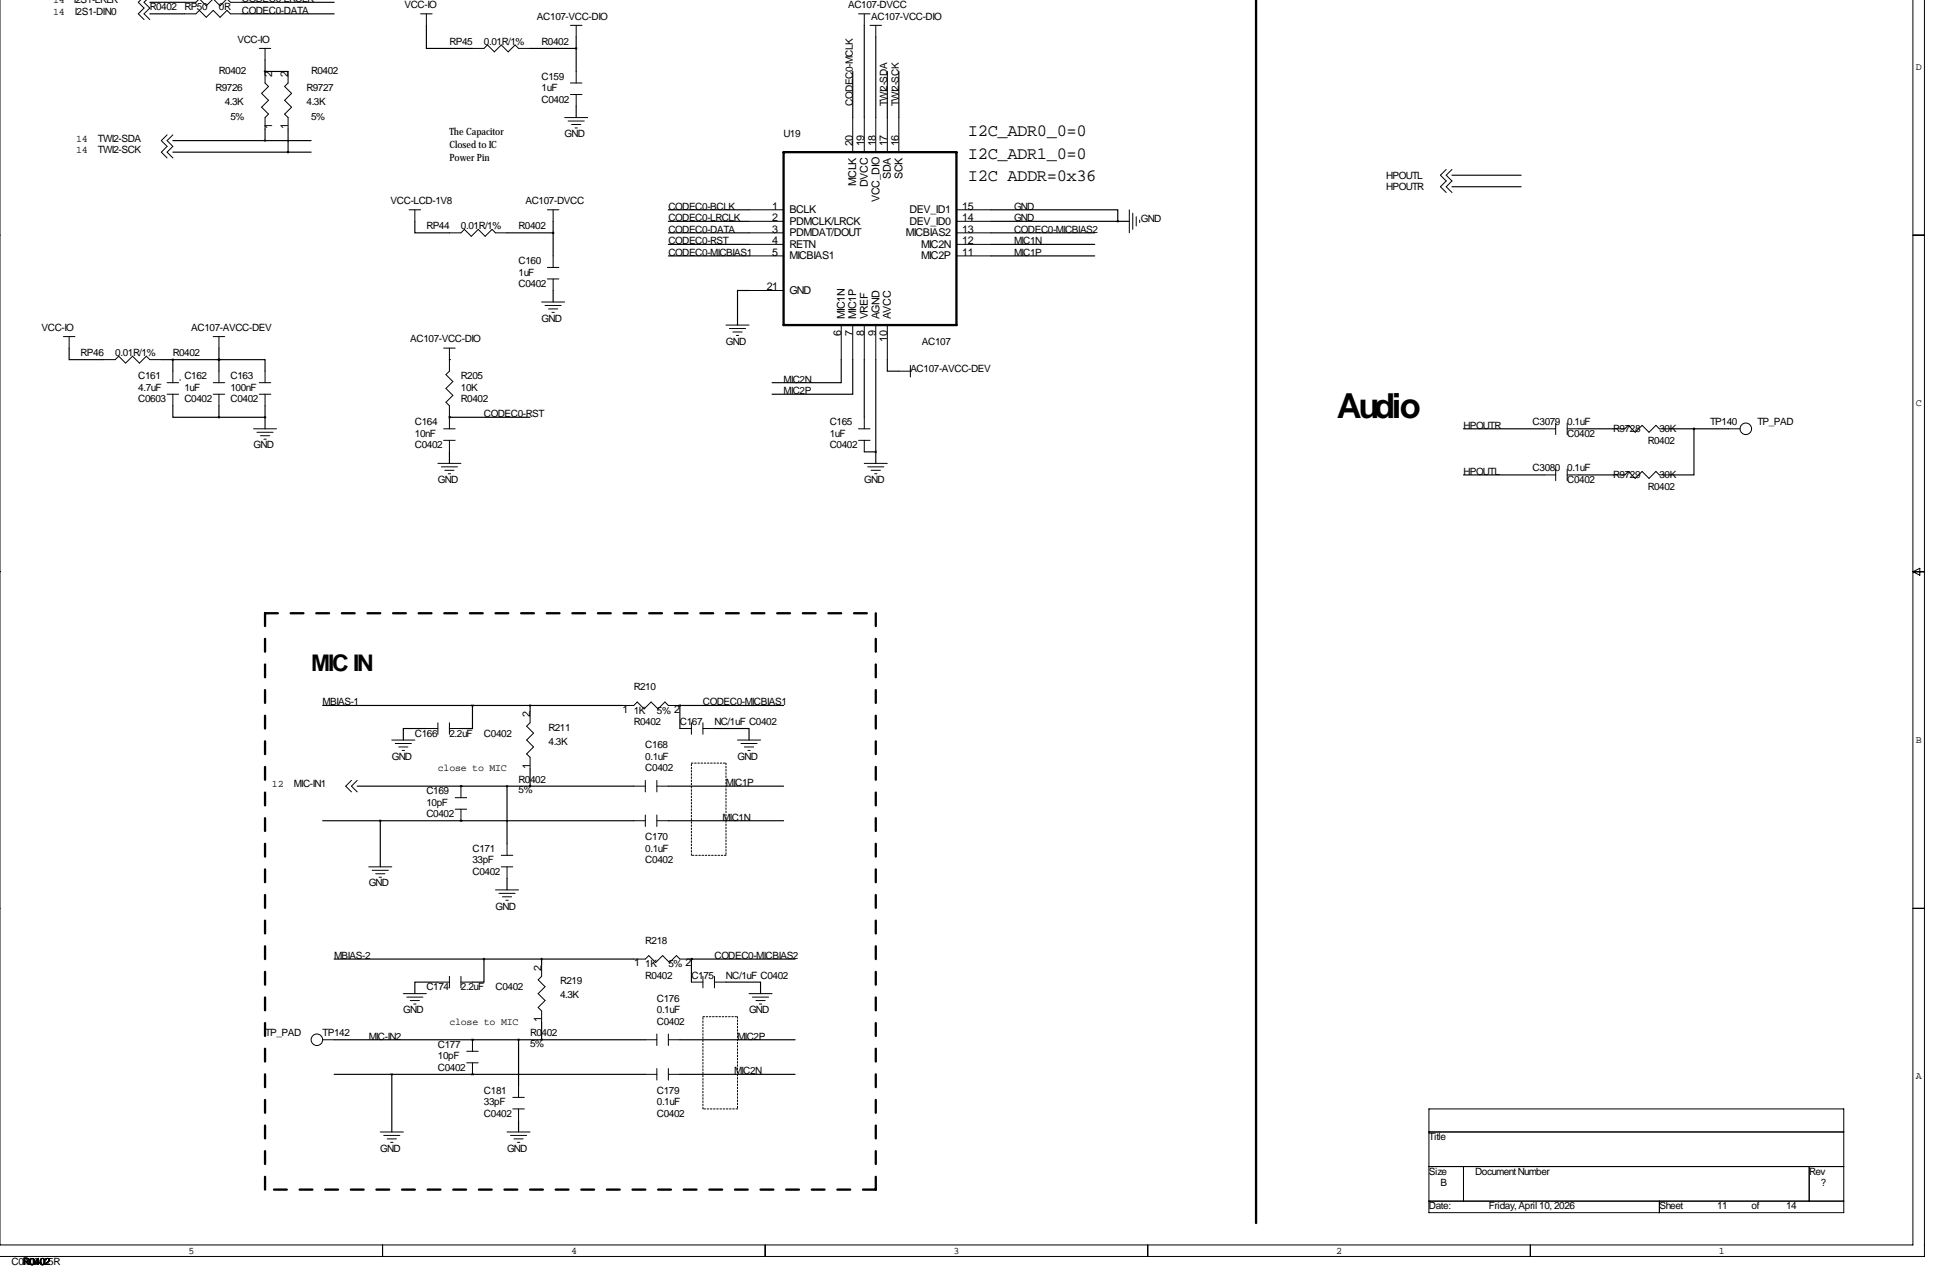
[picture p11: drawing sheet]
<svg xmlns="http://www.w3.org/2000/svg" width="432mm" height="279mm" viewBox="0 0 432 279" stroke-linecap="round" stroke-linejoin="round" font-family="sans-serif">
<path d="M152.4 168.1h7.6M160 168.1v20.4M152.4 188.5v-20.4M160 188.5h-7.6M154.9 224h7.7M162.6 224v20.3M154.9 244.3v-20.3M162.6 244.3h-7.7" fill="none" stroke="#000" stroke-width=".22" stroke-dasharray=".4 .4"/>
<path d="M58.4 135.1h134.6M193 135.1v127M58.4 262.1v-127M193 262.1h-134.6" fill="none" stroke="#000" stroke-width=".51" stroke-dasharray="2.8 2.8"/>
<path d="M276.9 -.1v269.6M172.7 33.5h38.1v38.1h-38.1z" fill="none" stroke="#000" stroke-width=".51"/>
<g fill="none" stroke="#000" stroke-width=".22">
<path d="M0 -.1v274.4h421.6v-274.4M31 -.1l-.5 .6 1.2 1.3-1.2 1.2 1.2 1.3M32.3 -.1l-.6 .6 1.3 1.3-1.3 1.2 1.3 1.3M43.7 -.1l-.5 .6h-2.6M46.8 -.1l-1.3 1.4-1.4-1.3M49.8 -.1l-1.3 1.4-1.3-1.3M50.2 0l.6 .5h2.5M424.2 -.1v277h-424.3M40.6 3h2.6l.7-.7 1.6 1.5 1.5-1.5 1.5 1.5 1.5-1.5 .8 .7h2.5M57.1 10.7h2.6M58.4 10.7v2.5M58.4 15.7v2.6l.8 .8-1.5 1.5 1.5 1.5-1.5 1.5 1.5 1.5-.8 .8v2.5"/>
<path d="M63.5 15.7v2.6l-.8 .8 1.6 1.5-1.6 1.5 1.6 1.5-1.6 1.5 .8 .8v2.5M92.7 3h2.5M94 3v2.6M104.1 10.7h2.6l.7-.8 1.6 1.5 1.5-1.5 1.5 1.5 1.5-1.5 .8 .8h2.5M125.7 18.3h2.6M125.7 5.6h2.6M127 5.6v2.5M127 15.7v2.6M189.2 3h2.6M190.5 3v2.6M191.8 5.6h2.5M193 5.6v2.5"/>
<path d="M36.8 29.7l-1.2 1.3 1.2 1.3-1.2 1.2 1.2 1.3M38.1 29.7l-1.3 1.3 1.3 1.3-1.3 1.2 1.3 1.3M124.5 25.9h5M125.2 26.7h3.6M125.7 20.8h2.6M126 27.4h2M126.7 28.2h.6M127 20.8v2.6M188 25.9v7.6M190.5 25.9v7.6M193 25.9v7.6M195.6 25.9v7.6"/>
<path d="M198.1 25.9v7.6M318.8 37.3l-1.3 1.3 1.3 1.3-1.3 1.2 1.3 1.3M320 37.3l-1.2 1.3 1.2 1.3-1.2 1.2 1.2 1.3M-.1 51.8h.1M90.2 46.2h2.5M91.4 46.2v2.6M99.1 51.3h2.5l.8-.8 1.5 1.6 1.5-1.6 1.5 1.6 1.6-1.6 .7 .8h2.6M120.6 46.2h2.6M120.6 58.9h2.6M121.9 46.2v2.6M121.9 56.4v2.5M165.1 46.2h7.6"/>
<path d="M165.1 48.8h7.6M165.1 51.3h7.6M165.1 53.8h7.6M165.1 56.4h7.6M210.8 46.2h7.6M210.8 48.8h7.6M210.8 51.3h7.6M210.8 53.8h7.6M210.8 56.4h7.6M248.9 46.2v5.1M249.7 47v3.5M250.4 47.8v2"/>
<path d="M251.2 48.5v.5M421.6 51.8h2.6M14 74.2h2.5M15.2 74.2v2.5M22.9 79.2h2.5l.8-.7 1.5 1.5 1.5-1.5 1.5 1.5 1.6-1.5 .7 .7h2.6M47 74.2h2.5M48.3 74.2v2.5M97.8 76.7h2.5M99.1 76.7v5.1l-.8 .7 1.5 1.6-1.5 1.5 1.5 1.5-1.5 1.5 .8 .8v5.1M119.4 66.5h5.1M120.1 67.3h3.6M120.6 61.5h2.6"/>
<path d="M120.9 68.1h2M121.7 68.8h.5M121.9 61.5v2.5M160 71.6h5.1M160.8 72.4h3.5M161.5 73.2h2.1M162.3 73.9h.5M165.1 64h7.6M185.4 71.6v7.6M188 71.6v7.6M190.5 71.6v7.6M193 71.6v7.6"/>
<path d="M195.6 71.6v7.6M36.8 84.3h2.6M36.8 86.9h2.6M38.1 81.8v2.5M38.1 86.9v2.5M47 84.3h2.5M47 86.9h2.5M48.3 81.8v2.5M48.3 86.9v2.5M55.9 94.5h5.1M56.6 95.2h3.6M57.1 84.3h2.6"/>
<path d="M57.1 86.9h2.6M57.4 96h2M58.2 96.8h.5M58.4 81.8v2.5M58.4 86.9v2.5M97.8 94.5h2.5M97.8 97h2.5M99.1 97v2.6M189.2 94.5h2.6M189.2 97h2.6M190.5 91.9v2.6M190.5 97v2.6"/>
<path d="M198.1 81.8h2.6M200.7 80.5v2.6M340.4 94.5h2.5M342.9 93.2v2.6M345.4 94.5h2.6M345.4 93.2v2.6M355.6 94.5h2.5l.8-.8 1.5 1.5 1.5-1.5 1.6 1.5 1.5-1.5 .8 .8h2.5M381 94.5h2.5M96.5 102.1h5.1M97.3 102.9h3.5M98 103.6h2.1M98.8 104.4h.5"/>
<path d="M190.5 102.1h5.1M191.3 102.9h3.5M192 103.6h2.1M192.8 104.4h.5M340.4 104.6h2.5M342.9 103.4v2.5M345.4 103.4v2.5M345.4 104.6h2.6M355.6 104.6h2.5l.8-.7 1.5 1.5 1.5-1.5 1.6 1.5 1.5-1.5 .8 .7h2.5M-.1 126h.1M421.6 126h2.6M421.6 126l1.6-.8v1.5z"/>
<path d="M96.5 159.3v2.5M99.1 159.3v2.5M116.8 156.7v2.6l-.7 .7 1.5 1.5-1.5 1.6 1.5 1.5-1.5 1.5 .7 .8v2.5M137.2 155.4h2.5l.8-.7 1.5 1.5 1.5-1.5 1.5 1.5 1.6-1.5 .7 .7h2.6M152.4 159.3v2.5M154.9 159.3v2.5M77.5 172l-1.3 1.2 1.3 1.3M78.7 172l-1.2 1.2 1.2 1.3M86.4 163.1h5M87.1 163.8h3.6M87.9 164.6h2M88.6 165.4h.6"/>
<path d="M94 160.5h2.5M99.1 160.5h2.5M100.3 178.3h2.6M100.3 175.8h2.6M101.6 173.2v2.6M101.6 178.3v2.5M139.7 173.2h2.5M142.2 172v2.5M142.2 179.6v2.5M144.8 172v2.5M144.8 179.6v2.5M144.8 173.2h2.5"/>
<path d="M149.9 160.5h2.5M154.9 160.5h2.6M162.6 163.1h5M163.3 163.8h3.6M164.1 164.6h2M164.8 165.4h.6M81.3 191h5.1M82 191.8h3.6M82.8 192.5h2M83.6 193.3h.5M109.2 196.1h5.1M110 196.8h3.5"/>
<path d="M110.5 191h2.5M110.5 188.5h2.5M110.7 197.6h2.1M111.5 198.4h.5M111.8 185.9v2.6M111.8 191v2.5M139.7 180.8h2.5M144.8 180.8h2.5M-.1 200.2h.1M88.9 218.9h5.1M89.7 219.7h3.5M96.5 216.4h2.6"/>
<path d="M99.1 215.1v2.6M101.6 215.1v2.6M101.6 216.4h2.5M119.4 212.6v2.5l-.8 .8 1.5 1.5-1.5 1.5 1.5 1.6-1.5 1.5 .8 .8v2.5M139.7 211.3h2.5l.8-.7 1.5 1.5 1.5-1.5 1.6 1.5 1.5-1.5 .8 .7h2.5M152.4 216.4h2.5M154.9 215.1v2.6M157.5 216.4h2.5M157.5 215.1v2.6M165.1 218.9h5.1M165.9 219.7h3.5M421.6 200.2h2.6"/>
<path d="M71.1 229.1h2.6M90.4 220.5h2.1M91.2 221.2h.5M102.9 234.2h2.5M102.9 231.6h2.5M104.1 229.1v2.5M104.1 234.2v2.5M114.3 239.3v2.5M142.2 229.1h2.6M142.2 236.7h2.6M144.8 227.8v2.6M144.8 235.5v2.5"/>
<path d="M147.3 229.1h2.6M147.3 227.8v2.6M147.3 235.5v2.5M147.3 236.7h2.6M166.6 220.5h2.1M167.4 221.2h.5M83.8 249.4h5.1M84.6 250.2h3.5M85.3 251h2.1M86.1 251.7h.5M111.8 249.4h5M112.5 250.2h3.6"/>
<path d="M113 244.3h2.6M113 241.8h2.6M113.3 251h2M114 251.7h.6M114.3 244.3v2.6M315 244.3h91.4v22.9h-91.4zM315 249.4h91.4M315 257h91.4M322.6 257v7.7M398.8 257v7.7M84.3 274.3v2.6M168.7 274.3v2.6"/>
<path d="M253 274.3v2.6M315 264.7h91.4M337.3 274.3v2.6M365.8 264.7v2.5"/>
<circle cx="384.8" cy="94.5" r="1.27"/>
<circle cx="69.8" cy="229.1" r="1.27"/>
</g>
<g fill="none" stroke="#000" stroke-width=".25">
<path d="M33 3h7.6M33 .5h7.6M53.3 3h20.4M53.3 .5h20.4M58.4 15.7h.1M58.4 13.2v2.5M58.4 15.7h5.1M94 5.6v5.1h10.1M116.8 10.7h10.2M127 8.1v7.6M188 15.7v10.2M190.5 5.6v20.3"/>
<path d="M193 8.1v17.8M195.6 15.7v10.2M198.1 15.7v10.2M38.1 33.5h30.5M38.1 31h30.5M58.4 28.4v2.6M63.5 28.4v5.1M127 23.4v2.5M320 38.6h15.3M91.4 48.8v2.5h7.7M111.8 51.3h10.1M121.9 48.8v7.6"/>
<path d="M147.3 51.3h17.8M147.3 46.2h17.8M147.3 48.8h17.8M147.3 56.4h17.8M147.3 53.8h17.8M218.4 46.2h28v2.6M218.4 51.3h22.9M218.4 48.8h30.5M218.4 56.4h22.9M218.4 53.8h22.9M320 41.1h15.3M15.2 76.7v2.5h7.7"/>
<path d="M35.6 79.2h12.7M38.1 79.2v2.6M48.3 79.2h10.1v2.6M48.3 79.2h.1M48.3 76.7v5.1M99.1 79.2h.1M121.9 64v2.5M165.1 64h-2.5v7.6M185.4 79.2v5.1h-15.2M188 79.2v7.7h-17.8M190.5 79.2v12.7M193 79.2v22.9"/>
<path d="M195.6 79.2v2.6h2.5M38.1 89.4v2.5h10.2M48.3 91.9h10.1M48.3 89.4v2.5M58.4 89.4v5.1M99.1 91.9h.1M99.1 91.9h17.7M99.1 99.6v2.5M190.5 99.6h2.5M322.6 94.5h17.8M348 94.5h7.6M368.3 94.5h12.7"/>
<path d="M373.4 94.5v10.1h-5.1M322.6 104.6h17.8M348 104.6h7.6M71.1 155.4h66.1M104.1 155.4v5.1h-2.5M116.8 155.4v1.3M149.9 155.4h.1M149.9 155.4v5.1M149.9 155.4h22.8M78.7 173.2h61M94 160.5h-5.1v2.6M101.6 173.2h.1"/>
<path d="M111.8 173.2v12.7M116.8 169.4v3.8M147.3 173.2h25.4M157.5 160.5h7.6v2.6M71.1 180.8h68.6M83.8 180.8v10.2M101.6 180.8h.1M111.8 193.5v2.6M147.3 180.8h25.4M73.7 211.3h66M96.5 216.4h-5.1v2.5M106.7 211.3v5.1h-2.6"/>
<path d="M119.4 211.3v1.3M152.4 211.3h.1M152.4 211.3v5.1M152.4 211.3h22.9M160 216.4h7.6v2.5M73.7 229.1h68.5M73.7 236.7h68.5M86.4 236.7v12.7M104.1 229.1h.1M104.1 236.7h.1M114.3 229.1v10.2M119.4 225.3v3.8"/>
<path d="M149.9 229.1h25.4M149.9 236.7h25.4M114.3 246.9v2.5"/>
</g>
<path d="M149.8 155.4a.05 .05 0 0 0 .1 0 .05 .05 0 0 0-.1 0zM116.8 155.4a.05 .05 0 0 0 .1 0 .05 .05 0 0 0-.1 0zM104.1 155.4a.05 .05 0 0 0 .1 0 .05 .05 0 0 0-.1 0zM116.8 173.2a.05 .05 0 0 0 .1 0 .05 .05 0 0 0-.1 0zM111.7 173.2a.05 .05 0 0 0 .1 0 .05 .05 0 0 0-.1 0zM104.1 229.1a.05 .05 0 0 0 .1 0 .05 .05 0 0 0-.1 0zM99 91.9a.05 .05 0 0 0 .1 0 .05 .05 0 0 0-.1 0zM193 99.6a.05 .05 0 0 0 .1 0 .05 .05 0 0 0-.1 0zM48.2 79.2a.05 .05 0 0 0 .1 0 .05 .05 0 0 0-.1 0zM48.2 91.9a.05 .05 0 0 0 .1 0 .05 .05 0 0 0-.1 0zM104.1 236.7a.05 .05 0 0 0 .1 0 .05 .05 0 0 0-.1 0zM86.3 236.7a.05 .05 0 0 0 .1 0 .05 .05 0 0 0-.1 0zM48.2 79.2a.05 .05 0 0 0 .1 0 .05 .05 0 0 0-.1 0z" fill="#000" stroke="#000" stroke-width=".51"/>
<text font-size="7.6" x="294.6" y="92.2">Audio</text>
<text font-size="5" x="68.6" y="147.8">MIC IN</text>
<g font-size="3.8">
<text x="213.4" y="30">I2C_ADR0_0=0</text>
<text x="213.4" y="35">I2C_ADR1_0=0</text>
<text x="213.4" y="39.9">I2C ADDR=0x36</text>
</g>
<g font-size="2.4">
<text x="60" y="17" transform="rotate(-90 60 17)">2</text>
<text x="63.5" y="17" transform="rotate(-90 63.5 17)">2</text>
<text x="60" y="28.4" transform="rotate(-90 60 28.4)">1</text>
<text x="63.5" y="28.4" transform="rotate(-90 63.5 28.4)">1</text>
<text x="188" y="32.3" transform="rotate(-90 188 32.3)">20</text>
<text x="190.5" y="32.3" transform="rotate(-90 190.5 32.3)">19</text>
<text x="193" y="32.3" transform="rotate(-90 193 32.3)">18</text>
<text x="195.6" y="32.3" transform="rotate(-90 195.6 32.3)">17</text>
<text x="198.1" y="32.3" transform="rotate(-90 198.1 32.3)">16</text>
<text x="188.8" y="40.9" transform="rotate(-90 188.8 40.9)">MCLK</text>
<text x="191.3" y="41.2" transform="rotate(-90 191.3 41.2)">DVCC</text>
<text x="196.4" y="39.4" transform="rotate(-90 196.4 39.4)">SDA</text>
<text x="198.9" y="39.4" transform="rotate(-90 198.9 39.4)">SCK</text>
<text x="170.2" y="46.2">1</text>
<text x="174" y="47">BCLK</text>
<text x="193.8" y="44.4" transform="rotate(-90 193.8 44.4)">VCC_DIO</text>
<text x="200.4" y="47">DEV_ID1</text>
<text x="212.1" y="46.2">15</text>
<text x="170.2" y="48.8">2</text>
<text x="170.2" y="51.3">3</text>
<text x="170.2" y="53.8">4</text>
<text x="174" y="49.6">PDMCLK/LRCK</text>
<text x="174" y="52.1">PDMDAT/DOUT</text>
<text x="199.6" y="52.1">MICBIAS2</text>
<text x="200.4" y="49.6">DEV_ID0</text>
<text x="212.1" y="53.8">12</text>
<text x="212.1" y="51.3">13</text>
<text x="212.1" y="48.8">14</text>
<text x="170.2" y="56.4">5</text>
<text x="174" y="54.6">RETN</text>
<text x="174" y="57.2">MICBIAS1</text>
<text x="203" y="57.2">MIC2P</text>
<text x="203" y="54.6">MIC2N</text>
<text x="212.1" y="56.4">11</text>
<text x="169" y="64">21</text>
<text x="174" y="64.8">GND</text>
<text x="186.2" y="70.4" transform="rotate(-90 186.2 70.4)">MIC1N</text>
<text x="188.8" y="70.4" transform="rotate(-90 188.8 70.4)">MIC1P</text>
<text x="191.3" y="70.4" transform="rotate(-90 191.3 70.4)">VREF</text>
<text x="193.8" y="70.4" transform="rotate(-90 193.8 70.4)">AGND</text>
<text x="196.4" y="70.4" transform="rotate(-90 196.4 70.4)">AVCC</text>
<text x="185.4" y="74.1" transform="rotate(-90 185.4 74.1)">6</text>
<text x="188" y="74.1" transform="rotate(-90 188 74.1)">7</text>
<text x="190.5" y="74.1" transform="rotate(-90 190.5 74.1)">8</text>
<text x="193" y="74.1" transform="rotate(-90 193 74.1)">9</text>
<text x="195.6" y="75.3" transform="rotate(-90 195.6 75.3)">10</text>
<text x="116.8" y="158" transform="rotate(-90 116.8 158)">2</text>
<text x="137.2" y="157">1</text>
<text x="116.8" y="169.4" transform="rotate(-90 116.8 169.4)">1</text>
<text x="119.4" y="213.9" transform="rotate(-90 119.4 213.9)">2</text>
<text x="139.7" y="212.9">1</text>
<text x="119.4" y="225.3" transform="rotate(-90 119.4 225.3)">1</text>
</g>
<g font-size="2.2">
<text x="33" y="-.3">R0402</text>
<text x="40.6" y="-.3">RP49</text>
<text x="48.3" y="-.3">0R</text>
<text x="11.7" y=".8">14</text>
<text x="11.7" y="3.3">14</text>
<text x="16.3" y=".8">I2S1-LRLK</text>
<text x="16.5" y="3.3">I2S1-DIN0</text>
<text x="33" y="2.3">R0402</text>
<text x="40.6" y="2.3">RP50</text>
<text x="48.3" y="2.3">0R</text>
<text x="53.3" y="3">CODEC0-DATA</text>
<text x="53.3" y=".5">CODEC0-LRCLK</text>
<text x="89.2" y="1.8">VCC-IO</text>
<text x="118.4" y="4.3">AC107-VCC-DIO</text>
<text x="186.9" y="1.8">AC107-DVCC</text>
<text x="192" y="4.3">AC107-VCC-DIO</text>
<text x="52.3" y="9.4">VCC-IO</text>
<text x="99.1" y="9.9">RP45</text>
<text x="106.7" y="9.9">0.01R/1%</text>
<text x="119.4" y="9.9">R0402</text>
<text x="48.3" y="16.3">R0402</text>
<text x="68.6" y="16.3">R0402</text>
<text x="119.4" y="17.5">C159</text>
<text x="422.3" y="15.4">D</text>
<text x="47.5" y="20.1">R9726</text>
<text x="49.5" y="23.1">4.3K</text>
<text x="67.6" y="20.1">R9727</text>
<text x="67.6" y="23.1">4.3K</text>
<text x="119.4" y="22.6">C0402</text>
<text x="119.4" y="20.1">1uF</text>
<text x="188" y="23.4" transform="rotate(-90 188 23.4)">CODEC0-MCLK</text>
<text x="195.6" y="23.4" transform="rotate(-90 195.6 23.4)">TWI2-SDA</text>
<text x="198.1" y="23.4" transform="rotate(-90 198.1 23.4)">TWI2-SCK</text>
<text x="50.8" y="26.4">5%</text>
<text x="68.6" y="26.4">5%</text>
<text x="99.1" y="29.7">The Capacitor</text>
<text x="16.8" y="31.2">14</text>
<text x="16.8" y="33.8">14</text>
<text x="21.6" y="31.2">TWI2-SDA</text>
<text x="21.6" y="33.8">TWI2-SCK</text>
<text x="99.1" y="32.6">Closed to IC</text>
<text x="99.1" y="35.5">Power Pin</text>
<text x="124.5" y="30.2">GND</text>
<text x="172.7" y="30.2">U19</text>
<text x="305.6" y="39.4">HPOUTL</text>
<text x="305.6" y="41.9">HPOUTR</text>
<text x="86.1" y="45">VCC-LCD-1V8</text>
<text x="115.8" y="45">AC107-DVCC</text>
<text x="147.3" y="46.2">CODEC0-BCLK</text>
<text x="223.5" y="46.2">GND</text>
<text x="94" y="50.5">RP44</text>
<text x="101.6" y="50.5">0.01R/1%</text>
<text x="114.3" y="50.5">R0402</text>
<text x="147.3" y="51.3">CODEC0-DATA</text>
<text x="147.3" y="48.8">CODEC0-LRCLK</text>
<text x="147.3" y="53.8">CODEC0-RST</text>
<text x="223.5" y="51.3">CODEC0-MICBIAS2</text>
<text x="223.5" y="53.8">MIC1N</text>
<text x="223.5" y="48.8">GND</text>
<text x="251.5" y="49">GND</text>
<text x="114.3" y="58.2">C160</text>
<text x="147.3" y="56.4">CODEC0-MICBIAS1</text>
<text x="223.5" y="56.4">MIC1P</text>
<text x="114.3" y="63.2">C0402</text>
<text x="114.3" y="60.7">1uF</text>
<text x="119.4" y="70.9">GND</text>
<text x="9.1" y="72.9">VCC-IO</text>
<text x="42.2" y="72.9">AC107-AVCC-DEV</text>
<text x="90.4" y="75.4">AC107-VCC-DIO</text>
<text x="160" y="75.9">GND</text>
<text x="203.2" y="75.9">AC107</text>
<text x="17.8" y="78.5">RP46</text>
<text x="25.4" y="78.5">0.01R/1%</text>
<text x="30.5" y="83.6">C161</text>
<text x="38.1" y="78.5">R0402</text>
<text x="40.6" y="83.6">C162</text>
<text x="50.8" y="83.6">C163</text>
<text x="101.6" y="83.6">R205</text>
<text x="200.7" y="82">AC107-AVCC-DEV</text>
<text x="30.5" y="88.6">C0603</text>
<text x="30.5" y="86.1">4.7uF</text>
<text x="39.8" y="84.3" transform="rotate(-90 39.8 84.3)">.</text>
<text x="40.6" y="88.6">C0402</text>
<text x="40.6" y="86.1">1uF</text>
<text x="50.8" y="88.6">C0402</text>
<text x="50.8" y="86.1">100nF</text>
<text x="101.6" y="88.6">R0402</text>
<text x="101.6" y="86.1">10K</text>
<text x="172.7" y="86.9">MIC2P</text>
<text x="172.7" y="84.3">MIC2N</text>
<text x="422.3" y="89.5">C</text>
<text x="91.4" y="93.7">C164</text>
<text x="106.7" y="91.9">CODEC0-RST</text>
<text x="182.9" y="93.7">C165</text>
<text x="322.6" y="94.5">HPOUTR</text>
<text x="337.8" y="93.7">C3079</text>
<text x="345.4" y="93.7">0.1uF</text>
<text x="355.6" y="95.2">R9728</text>
<text x="365.8" y="95.2">30K</text>
<text x="376.9" y="93.7">TP140</text>
<text x="387.3" y="93.7">TP_PAD</text>
<text x="55.9" y="98.8">GND</text>
<text x="91.4" y="98.8">C0402</text>
<text x="91.4" y="96.3">10nF</text>
<text x="182.9" y="98.8">C0402</text>
<text x="182.9" y="96.3">1uF</text>
<text x="345.4" y="96.3">C0402</text>
<text x="363.2" y="97.7">R0402</text>
<text x="96.5" y="106.4">GND</text>
<text x="190.5" y="106.4">GND</text>
<text x="322.6" y="104.6">HPOUTL</text>
<text x="337.8" y="103.9">C3080</text>
<text x="345.4" y="106.4">C0402</text>
<text x="345.4" y="103.9">0.1uF</text>
<text x="355.6" y="105.4">R9729</text>
<text x="363.2" y="107.9">R0402</text>
<text x="365.8" y="105.4">30K</text>
<text x="71.1" y="155.4">MBIAS-1</text>
<text x="139.7" y="152.1">R210</text>
<text x="154.9" y="155.4">CODEC0-MICBIAS1</text>
<text x="120.9" y="161">R211</text>
<text x="139.7" y="159.8">R0402</text>
<text x="139.7" y="157.2">1K</text>
<text x="144.8" y="157.2">5% 2</text>
<text x="149.9" y="159.8">C167</text>
<text x="157.5" y="159.8">NC/1uF C0402</text>
<text x="86.4" y="167.4">GND</text>
<text x="91.4" y="162.3">C166</text>
<text x="99.1" y="162.3">2.2uF</text>
<text x="106.7" y="162.3">C0402</text>
<text x="120.9" y="164.1">4.3K</text>
<text x="142.2" y="164.8">C168</text>
<text x="142.2" y="167.4">0.1uF</text>
<text x="162.6" y="167.4">GND</text>
<text x="422.3" y="163.7">B</text>
<text x="59.9" y="173.5">12</text>
<text x="64.8" y="173.5">MIC-IN1</text>
<text x="96.5" y="169.9">close to MIC</text>
<text x="114.3" y="172.5">R0402</text>
<text x="142.2" y="169.9">C0402</text>
<text x="160" y="173.2">MIC1P</text>
<text x="94" y="175">C169</text>
<text x="94" y="177.5">10pF</text>
<text x="114.3" y="174.8">5%</text>
<text x="94" y="180.1">C0402</text>
<text x="142.2" y="185.2">C170</text>
<text x="159.3" y="180.8">MIC1N</text>
<text x="104.1" y="187.7">C171</text>
<text x="104.1" y="190.2">33pF</text>
<text x="142.2" y="190.2">C0402</text>
<text x="142.2" y="187.7">0.1uF</text>
<text x="81.3" y="195.3">GND</text>
<text x="104.1" y="192.8">C0402</text>
<text x="109.2" y="200.4">GND</text>
<text x="142.2" y="208">R218</text>
<text x="73.7" y="211.3">MBIAS-2</text>
<text x="142.2" y="215.6">R0402</text>
<text x="142.2" y="213.1">1K</text>
<text x="147.3" y="213.1">5% 2</text>
<text x="152.4" y="215.6">C175</text>
<text x="157.5" y="211.3">CODEC0-MICBIAS2</text>
<text x="160" y="215.6">NC/1uF C0402</text>
<text x="94" y="218.2">C174</text>
<text x="101.6" y="218.2">2.2uF</text>
<text x="109.2" y="218.2">C0402</text>
<text x="123.4" y="216.9">R219</text>
<text x="123.4" y="220">4.3K</text>
<text x="144.8" y="220.7">C176</text>
<text x="88.9" y="223.3">GND</text>
<text x="99.1" y="225.8">close to MIC</text>
<text x="144.8" y="225.8">C0402</text>
<text x="144.8" y="223.3">0.1uF</text>
<text x="165.1" y="223.3">GND</text>
<text x="58.4" y="228.3">TP_PAD</text>
<text x="71.1" y="228.3">TP142</text>
<text x="81.3" y="229.1">MIC-IN2</text>
<text x="96.5" y="230.9">C177</text>
<text x="96.5" y="233.4">10pF</text>
<text x="116.8" y="230.6">5%</text>
<text x="116.8" y="228.3">R0402</text>
<text x="162.6" y="229.1">MIC2P</text>
<text x="96.5" y="236">C0402</text>
<text x="161.8" y="236.7">MIC2N</text>
<text x="422.3" y="237.9">A</text>
<text x="106.7" y="241">C181</text>
<text x="106.7" y="243.6">33pF</text>
<text x="144.8" y="241">C179</text>
<text x="144.8" y="243.6">0.1uF</text>
<text x="106.7" y="246.1">C0402</text>
<text x="144.8" y="246.1">C0402</text>
<text x="315" y="251.2">Title</text>
<text x="83.8" y="253.7">GND</text>
<text x="111.8" y="253.7">GND</text>
<text x="315" y="258.8">Size</text>
<text x="317.5" y="261.4">B</text>
<text x="325.1" y="258.8">Document Number</text>
<text x="398.8" y="258.8">Rev</text>
<text x="401.3" y="261.4">?</text>
<text x="315" y="266.4">Date:</text>
<text x="328.2" y="266.4">Friday, April 10, 2026</text>
<text x="365.8" y="266.4">Sheet</text>
<text x="378.5" y="266.4">11</text>
<text x="386.1" y="266.4">of</text>
<text x="393.7" y="266.4">14</text>
<text x="2.5" y="278.6">C0402-X5R</text>
<text x="5.1" y="278.6">R0402</text>
<text x="41.5" y="276.2">5</text>
<text x="125.9" y="276.2">4</text>
<text x="210.2" y="276.2">3</text>
<text x="294.5" y="276.2">2</text>
<text x="378.8" y="276.2">1</text>
</g>
</svg>
